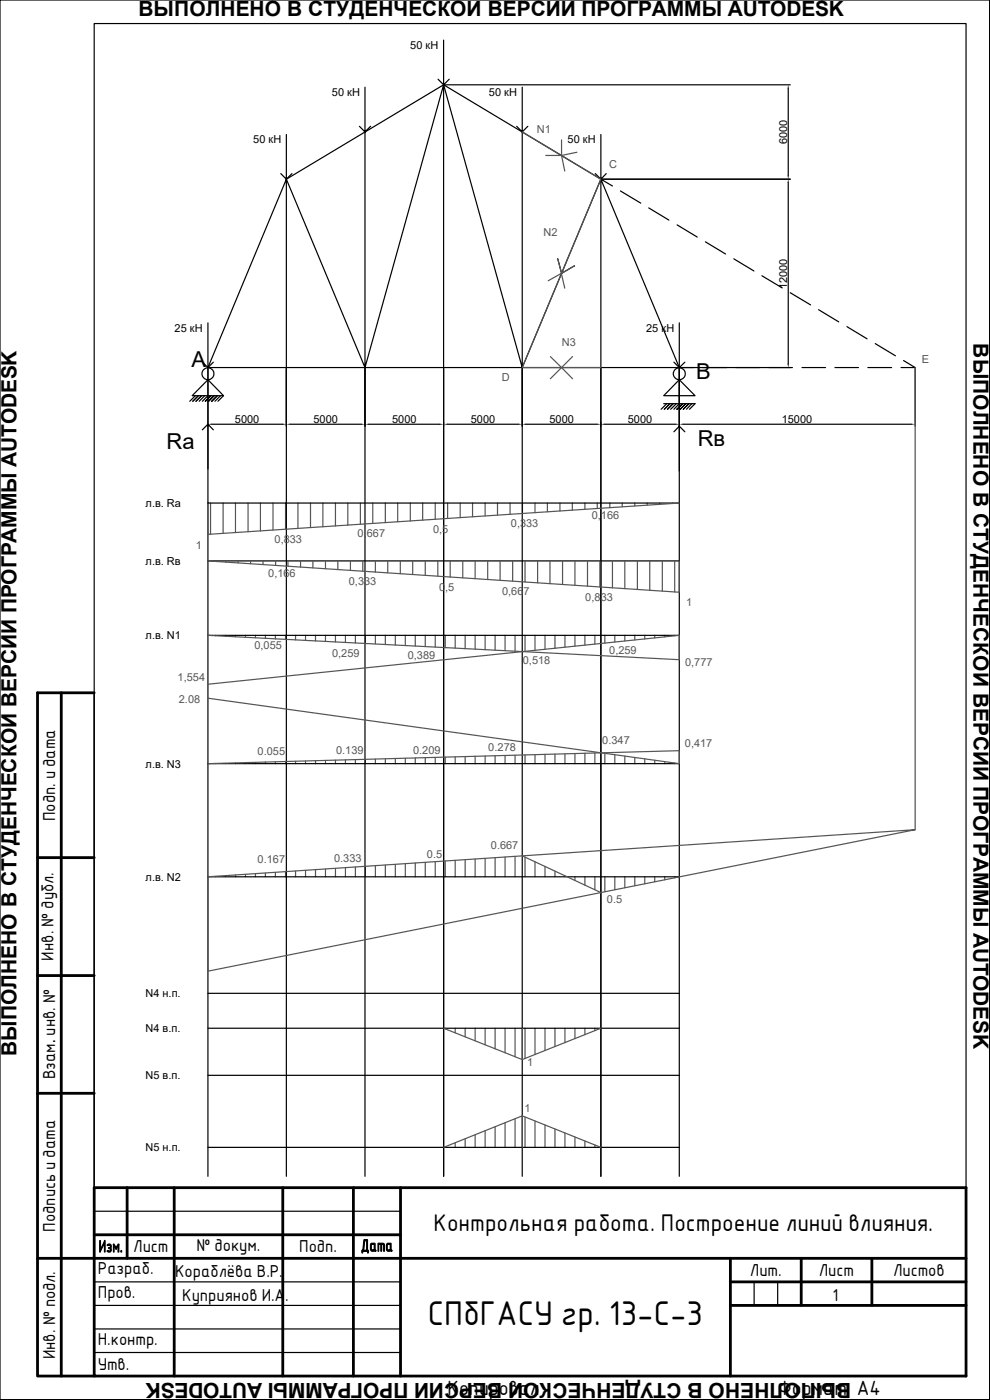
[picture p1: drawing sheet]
<svg xmlns="http://www.w3.org/2000/svg" width="210mm" height="297mm" viewBox="0 0 210 297" stroke-linecap="round" stroke-linejoin="round" font-family="sans-serif">
<g fill="none" stroke="#000" stroke-width=".25">
<path d="M0 0h209.9v296.9h-209.9zM20 5h184.9v286.9h-184.9zM77.4 18.5v9.5l1.2-1.2M92.9 16.8l1.2 1.2v231.6M94.1 8.5v9.5l1.2-1.2M94.3 18h73.3M110.8 18.5v9.5l1.2-1.2M167.2 18.8v18.4M59.6 36.8l1.1 1.2M60.7 28.5v9.5l1.2-1.2M60.7 38l33.4-20 35.8 21.5M60.7 38l16.7 40 16.7-60 16.7 60 16.7-40"/>
<path d="M76.2 26.8l1.2 1.2v221.6M109.6 26.8l1.2 1.2v221.6M126.3 36.8l1.2 1.2M127.5 28.5v9.5l1.1-1.2M127.5 38v211.6M127.5 38l16.6 40M127.6 38h40M167.2 38.8v38.4M131.6 40.5l4.3 2.6M137.6 44.1l4.3 2.6M143.6 47.7l4.3 2.6M149.6 51.3l4.3 2.6"/>
<path d="M155.7 54.9l4.2 2.6M161.6 58.5l4.3 2.6M42.9 76.8l1.2 1.2M44.1 78h100M44.1 68.5v9.5l1.2-1.2M44.1 78v171.6M44.1 78l16.6-40v211.6M143 76.8l1.1 1.2 1.2-1.2M144.1 78h24M144.1 68.5v181.1M167.6 62.1l4.4 2.6M170.1 78h5"/>
<path d="M173.7 65.7l4.2 2.6M177.1 78h5M179.7 69.3l4.2 2.6M184.1 78h5M185.7 72.9l4.2 2.6M191.7 76.5l2.4 1.5h-3M194.1 78.2v12.2M41.4 83.9l-1.1 1.2M42.1 83.9l-1.2 1.2M42.8 83.9l-1.2 1.2M42.9 91.2l1.2-1.2v9.5M43.4 83.9l-1.2 1.2"/>
<path d="M44.1 80.6l3.3 3.3h-6.6zM44.1 83.9l-1.2 1.2zM44.1 90l1.2 1.2M44.7 83.9l-1.1 1.2M44.9 90h15M45.4 83.9l-1.2 1.2M46.1 83.9l-1.2 1.2M46.8 83.9l-1.2 1.2M47.4 83.9l-1.2 1.2M61.6 90h15M78.3 90h15M95 90h14.9"/>
<path d="M111.6 90h15M128.3 90h15M140.8 85.6h6.6l-1.1 1.2M141.4 85.6l-1.1 1.2M142.1 85.6l-1.2 1.2M142.8 85.6l-1.2 1.2M143 91.6l1.1-1.2v9.5M143.5 85.6l-1.2 1.2M144.1 80.6l3.3 3.3h-6.6zM144.1 85.6l-1.1 1.2zM144.1 90.4l1.2 1.2M144.8 85.6l-1.2 1.2"/>
<path d="M144.9 90h48.4M145.5 85.6l-1.2 1.2M146.1 85.6l-1.2 1.2M146.8 85.6l-1.2 1.2M44.1 106.7h100M44.1 119h100M44.1 134.8h100M44.1 162h100M44.1 186h100M44.1 210.7h100M44.1 218.1h100M44.1 228.1h100"/>
<path d="M20 257h65M44.1 243.4h100M20 271.9h65M20 276.9h65M160 271.9v5M165 271.9v5M20 281.9h65M20 286.9h65"/>
<circle cx="44.1" cy="79.3" r="1.27"/>
<circle cx="144.1" cy="79.3" r="1.27"/>
</g>
<g fill="none" stroke="#545454" stroke-width=".25">
<path d="M110.8 28l16.7 10-16.7 40h16.7M119.1 29.7v3.3h-3.3M122.4 32.3l-3.3 .7 .7 3.3M116.3 59.6l2.8-1.6 .7 3.1M118.3 54.9l.8 3.1 2.8-1.6-2.8 1.6zM116.8 75.6l2.3 2.4-2.3 2.3M121.5 75.6l-2.4 2.4 2.4 2.3M194.1 78v98M44.1 106.7v6.7l100-6.7M44.1 119l100 6.6v-6.6M44.7 106.7v6.6M45.2 119h.1"/>
<path d="M47.3 106.7v6.5M47.9 119v.3M50 106.7v6.3M50.5 119v.4M52.6 106.7v6.1M53.2 119v.6M55.2 106.7v5.9M55.8 119v.8M57.9 106.7v5.8M58.5 119v.9M60.6 106.7v5.6M61.1 119v1.1"/>
<path d="M63.2 106.7v5.4M63.8 119v1.3M65.9 106.7v5.2M66.4 119v1.5M68.5 106.7v5.1M69 119v1.7M71.2 106.7v4.9M71.7 119v1.8M73.8 106.7v4.7M74.3 119v2M76.5 106.7v4.5M77 119v2.2"/>
<path d="M79.1 106.7v4.3M79.6 119v2.4M81.7 106.7v4.2M82.3 119v2.5M84.4 106.7v4M84.9 119v2.7M87 106.7v3.8M87.5 119v2.9M89.7 106.7v3.7M90.2 119v3M92.3 106.7v3.5M92.9 119v3.2"/>
<path d="M95 106.7v3.3M95.5 119v3.4M97.6 106.7v3.1M98.2 119v3.6M100.2 106.7v2.9M100.8 119v3.8M102.9 106.7v2.8M103.5 119v3.9M105.5 106.7v2.6M106.1 119v4.1M108.2 106.7v2.4M108.8 119v4.3"/>
<path d="M110.8 106.7v2.2M111.4 119v4.5M113.5 106.7v2.1M114 119v4.7M116.1 106.7v1.9M116.7 119v4.8M118.8 106.7v1.7M119.3 119v5M121.4 106.7v1.5M122 119v5.2M124.1 106.7v1.3M124.6 119v5.3"/>
<path d="M126.7 106.7v1.2M127.3 119v5.5M129.4 106.7v1M129.9 119v5.7M132 106.7v.8M132.5 119v5.9M134.7 106.7v.7M135.2 119v6.1M137.3 106.7v.5M137.8 119v6.2M140 106.7v.3M140.5 119v6.4"/>
<path d="M142.6 106.7v.1M143.1 119v6.6M44.1 134.8l100 5.2v-5.2l-100 10.4M45.7 134.8v.1M47.8 134.8v.2M50 134.8v.3M52.1 134.8v.4M54.2 134.8v.5M56.3 134.8v.6M58.4 134.8v.8M60.6 134.8v.8M62.7 134.8v1"/>
<path d="M64.8 134.8v1M66.9 134.8v1.2M69 134.8v1.3M71.2 134.8v1.4M73.3 134.8v1.5M75.4 134.8v1.6M77.5 134.8v1.7M79.6 134.8v1.8M81.7 134.8v1.9M83.9 134.8v2.1M86 134.8v2.1M88.1 134.8v2.3"/>
<path d="M90.2 134.8v2.4M92.3 134.8v2.5M94.4 134.8v2.6M96.6 134.8v2.7M98.7 134.8v2.8M100.8 134.8v2.9M102.9 134.8v3M105 134.8v3.2M107.1 134.8v3.2M109.3 134.8v3.4M111.4 134.8v3.4M113.5 134.8v3.2"/>
<path d="M115.6 134.8v3M117.7 134.8v2.7M119.8 134.8v2.5M122 134.8v2.3M124.1 134.8v2.1M126.2 134.8v1.9M128.3 134.8v1.6M130.4 134.8v1.4M132.5 134.8v1.2M134.7 134.8v1M136.8 134.8v.8M138.9 134.8v.5"/>
<path d="M141 134.8v.3M143.1 134.8v.1M44.1 148.1l100 13.9v-2.7l-100 2.7M117.7 160v2M119.8 159.9v2.1M122 159.9v2.1M124.1 159.8v2.2M126.2 159.7v2.3M128.3 159.8v2.2M45.7 162h.1M47.8 161.9v.1M50 161.8v.2"/>
<path d="M52.1 161.8v.2M54.2 161.8v.2M56.3 161.7v.3M58.4 161.6v.4M60.6 161.5v.5M62.7 161.5v.5M64.8 161.5v.5M66.9 161.4v.6M69 161.3v.7M71.2 161.3v.7M73.3 161.2v.8M75.4 161.2v.8"/>
<path d="M77.5 161.1v.9M79.6 161v1M81.7 161v1M83.9 160.9v1.1M86 160.9v1.1M88.1 160.8v1.2M90.2 160.7v1.3M92.3 160.7v1.3M94.4 160.6v1.4M96.6 160.6v1.4M98.7 160.5v1.5M100.8 160.4v1.6"/>
<path d="M102.9 160.4v1.6M105 160.3v1.7M107.1 160.3v1.7M109.3 160.2v1.8M111.4 160.1v1.9M113.5 160.1v1.9M115.6 160v2M130.4 160.1v1.9M132.5 160.4v1.6M134.7 160.7v1.3M136.8 161v1M138.9 161.3v.7"/>
<path d="M141 161.6v.4M143.1 161.9v.1M44.1 186l150-10-150 30zM45.7 185.9v.1M47.8 185.8v.2M50 185.6v.4M52.1 185.5v.5M54.2 185.3v.7M56.3 185.2v.8M58.4 185.1v.9M60.6 184.9v1.1M62.7 184.8v1.2"/>
<path d="M64.8 184.7v1.3M66.9 184.5v1.5M69 184.4v1.6M71.2 184.2v1.8M73.3 184.1v1.9M75.4 183.9v2.1M77.5 183.8v2.2M79.6 183.6v2.4M81.7 183.5v2.5M83.9 183.4v2.6M86 183.2v2.8M88.1 183.1v2.9"/>
<path d="M90.2 183v3M92.3 182.8v3.2M94.4 182.7v3.3M96.6 182.5v3.5M98.7 182.4v3.6M100.8 182.2v3.8M102.9 182.1v3.9M105 181.9v4.1M107.1 181.8v4.2M109.3 181.7v4.3M110.8 181.6l16.7 7.8M111.4 181.9v4.1"/>
<path d="M113.5 182.8v3.2M115.6 183.8v2.2M117.7 184.8v1.2M119.8 185.8v.2M122 186v.8M124.1 186v1.8M126.2 186v2.8M128.3 186v3.2M130.4 186v2.8M132.5 186v2.3M134.7 186v1.9M136.8 186v1.5"/>
<path d="M138.9 186v1.1M141 186v.6M143.1 186v.2M94.1 218.1l16.7 6.7M94.4 218.1v.2M96.6 218.1v1M98.7 218.1v1.9M100.8 218.1v2.7M102.9 218.1v3.6M105 218.1v4.4M107.1 218.1v5.3M109.3 218.1v6.1"/>
<path d="M110.8 218.1v6.7l16.7-6.7M111.4 218.1v6.5M113.5 218.1v5.6M115.6 218.1v4.8M117.7 218.1v3.9M119.8 218.1v3.1M122 218.1v2.2M124.1 218.1v1.4M126.2 218.1v.6M102.9 239.9v3.5M105 239.1v4.3M107.1 238.2v5.2"/>
<path d="M109.3 237.4v6M110.8 236.7l16.7 6.7M111.4 237v6.4M113.5 237.8v5.6M115.6 238.7v4.7M117.7 239.5v3.9M94.1 243.4l16.7-6.7v6.7M94.4 243.3v.1M96.6 242.4v1M98.7 241.6v1.8M100.8 240.7v2.7M119.8 240.4v3"/>
<path d="M122 241.2v2.2M124.1 242.1v1.3M126.2 242.9v.5"/>
</g>
<g fill="#000">
<path d="M167.2 18l.1 .8h-.3zM167 37.2h.3l-.1 .8zM167.2 38l.1 .8h-.3zM167 77.2h.3l-.1 .8zM44.1 90l.8-.1v.2zM59.9 89.9l.8 .1-.8 .1zM60.7 90l.9-.1v.2zM76.6 89.9l.8 .1-.8 .1zM77.4 90l.9-.1v.2zM93.3 89.9l.8 .1-.8 .1zM94.1 90l.9-.1v.2zM109.9 89.9l.9 .1-.9 .1z"/>
<path d="M110.8 90l.8-.1v.2zM126.6 89.9l.9 .1-.9 .1zM127.5 90l.8-.1v.2zM143.3 89.9l.8 .1-.8 .1zM144.1 90l.8-.1v.2zM193.3 89.9l.8 .1-.8 .1z"/>
</g>
<g fill="none" stroke="#000" stroke-width=".59">
<path d="M13 147v144.9M20 147h-12v144.9h12M8 181.9h12M8 207h12M8 231.9h12M20 252h184.9v39.9h-184.9zM27 252v15M37 252v39.9M60 252v39.9M75 252v39.9M85 252v39.9M8 267h196.9"/>
<path d="M20 262h65M154.9 271.9h50M154.9 276.9h50M154.9 267v24.9M170 267v9.9M185 267v9.9"/>
</g>
<path d="M20 147v144.9" fill="none" stroke="#000" stroke-width=".3"/>
<g fill="#000" stroke="#000" stroke-width=".21">
<path d="M21.1 263.2l.2 .1v2.3h-.2z" fill-rule="evenodd"/>
<path d="M22.1 263.4v.5l-.8 1.5v-.4z" fill-rule="evenodd"/>
<path d="M22.1 263.2h.2v2.4h-.2z" fill-rule="evenodd"/>
<path d="M22.7 264.2h.5l-.4 .1z" fill-rule="evenodd"/>
<path d="M22.7 265.3l.4 .1z" fill-rule="evenodd"/>
<path d="M22.9 264a.55 .55 0 0 1 .7 .1 .55 .55 0 0 1-.1 .7 .5 .5 0 0 1-.1 .8 .5 .5 0 0 1-.7-.2h.4a.26 .26 0 0 0 .3-.3 .26 .26 0 0 0-.3-.2l-.1-.2 .4-.2v-.2l-.7-.1z" fill-rule="evenodd"/>
<path d="M24 264l.2 .4v1.2h-.2z" fill-rule="evenodd"/>
<path d="M24 263.9l.6 .7v.4z" fill-rule="evenodd"/>
<path d="M25 264l.2-.1-.6 1.1v-.4z" fill-rule="evenodd"/>
<path d="M25.2 264v1.6h-.1l-.1-1.2z" fill-rule="evenodd"/>
<path d="M76.8 265.3l1.2 .2h-1l-.2 .4z" fill-rule="evenodd"/>
<path d="M77.2 263h.7l.1 .1-.6 .1-.2 2h-.3z" fill-rule="evenodd"/>
<path d="M77.8 263.2l.2-.1v2.1l.2 .1-.1 .6-.1-.4-1.2-.2v-.1h1z" fill-rule="evenodd"/>
<path d="M78.6 263.9l.8 .1h-.6v1.1l.1 .1h.8l.1 .1-.6 .2-.5-.2-.1-.2z" fill-rule="evenodd"/>
<path d="M78.7 263.9l.1-.2 .8 .1v1.4h.1h-.7l.4-.2v-1l-.8-.1z" fill-rule="evenodd"/>
<path d="M79.5 265.3l.3 .1z" fill-rule="evenodd"/>
<path d="M80.8 264h.2l-.1 1.5-.1-.1z" fill-rule="evenodd"/>
<path d="M80.2 263.8l1.1-.1 .2 .2-1.2 .1v1.5l-.1-.1z" fill-rule="evenodd"/>
<path d="M81.2 264l.3-.1 .1 .2-.1 1.4-.1-.1v-1.2z" fill-rule="evenodd"/>
<path d="M82 263.9l.8 .1h-.6v1.1l.9 .1 .1 .1-.6 .2-.5-.2-.1-.3z" fill-rule="evenodd"/>
<path d="M82.1 263.8h.9v1.4h.1h-.7l.4-.1v-1.1l-.8-.1z" fill-rule="evenodd"/>
<path d="M82.8 265.3h.4l-.1 .2z" fill-rule="evenodd"/>
<circle cx="25.8" cy="265.5" r=".17"/>
</g>
<text font-size="7" x="90.8" y="281.2">СПбГАСУ гр. 13-С-3</text>
<text font-size="4.9" x="92" y="261.2">Контрольная работа. Построение линий влияния.</text>
<g font-size="4.7">
<text x="40.6" y="77.9">A</text>
<text x="147.7" y="80.5">B</text>
<text x="35.3" y="95.2">Ra</text>
<text x="148" y="94.7">Rв</text>
</g>
<g font-size="4.4">
<text x="29.4" y="3.5">ВЫПОЛНЕНО В СТУДЕНЧЕСКОЙ ВЕРСИИ ПРОГРАММЫ AUTODESK</text>
<text x="206.5" y="72.9" transform="rotate(90 206.5 72.9)">ВЫПОЛНЕНО В СТУДЕНЧЕСКОЙ ВЕРСИИ ПРОГРАММЫ AUTODESK</text>
<text x="3.5" y="224.1" transform="rotate(-90 3.5 224.1)">ВЫПОЛНЕНО В СТУДЕНЧЕСКОЙ ВЕРСИИ ПРОГРАММЫ AUTODESK</text>
<text x="180.6" y="293.5" transform="rotate(-180 180.6 293.5)">ВЫПОЛНЕНО В СТУДЕНЧЕСКОЙ ВЕРСИИ ПРОГРАММЫ AUTODESK</text>
</g>
<g font-size="4.2">
<text x="95" y="296">Копировал</text>
<text x="165" y="296">Формат A4</text>
</g>
<g font-size="3.5">
<text x="11.7" y="174.2" transform="rotate(-90 11.7 174.2)">Подп. и дата</text>
<text x="11.3" y="203.8" transform="rotate(-90 11.3 203.8)">Инв. № дубл.</text>
<text x="11.7" y="221.4" transform="rotate(-90 11.7 221.4)">.</text>
<text x="11.7" y="229" transform="rotate(-90 11.7 229)">Взам. инв. №</text>
<text x="11.7" y="261.3" transform="rotate(-90 11.7 261.3)">Подпись и дата</text>
<text x="28.2" y="265.7">Лист</text>
<text x="41.7" y="265.3">№ докум.</text>
<text x="63.5" y="265.7">Подп.</text>
<text x="20.7" y="270.3">Разраб.</text>
<text x="20.7" y="275.3">Пров.</text>
<text x="37.1" y="270.9">Кораблёва В.Р.</text>
<text x="38.6" y="275.9">Куприянов И.А.</text>
<text x="159.1" y="270.7">Лит.</text>
<text x="173.7" y="270.7">Лист</text>
<text x="176.6" y="275.9">1</text>
<text x="189.4" y="270.7">Листов</text>
<text x="20.7" y="285.3">Н.контр.</text>
<text x="11.7" y="288.4" transform="rotate(-90 11.7 288.4)">Инв. № подл.</text>
<text x="20.7" y="290.7">Утв.</text>
</g>
<g font-size="2.3">
<text x="87" y="10.4">50 кН</text>
<text x="70.4" y="20.4">50 кН</text>
<text x="103.7" y="20.4">50 кН</text>
<text x="53.7" y="30.4">50 кН</text>
<text x="120.4" y="30.4">50 кН</text>
<text x="167" y="30.6" transform="rotate(-90 167 30.6)">6000</text>
<text x="167" y="61.3" transform="rotate(-90 167 61.3)">12000</text>
<text x="37" y="70.4">25 кН</text>
<text x="137.1" y="70.4">25 кН</text>
<text x="49.8" y="89.7">5000</text>
<text x="66.5" y="89.7">5000</text>
<text x="83.2" y="89.7">5000</text>
<text x="99.9" y="89.7">5000</text>
<text x="116.5" y="89.7">5000</text>
<text x="133.2" y="89.7">5000</text>
<text x="165.8" y="89.7">15000</text>
<text x="30.9" y="107.6">л.в. Rа</text>
<text x="30.9" y="119.8">л.в. Rв</text>
<text x="30.9" y="135.6">л.в. N1</text>
<text x="30.9" y="162.9">л.в. N3</text>
<text x="30.9" y="186.9">л.в. N2</text>
<text x="30.9" y="211.6">N4 н.п.</text>
<text x="30.9" y="219">N4 в.п.</text>
<text x="30.9" y="229">N5 в.п.</text>
<text x="30.9" y="244.3">N5 н.п.</text>
</g>
<g font-size="2.3" fill="#545454">
<text x="113.9" y="28.3">N1</text>
<text x="129.2" y="35.6">C</text>
<text x="115.3" y="50.1">N2</text>
<text x="119.2" y="73.4">N3</text>
<text x="195.5" y="77">E</text>
<text x="106.4" y="80.9">D</text>
<text x="91.9" y="113.1">0,5</text>
<text x="108.4" y="111.8">0,333</text>
<text x="125.5" y="110.2">0,166</text>
<text x="41.5" y="116.4">1</text>
<text x="58.3" y="115.2">0,833</text>
<text x="75.9" y="114">0,667</text>
<text x="56.9" y="122.4">0,166</text>
<text x="74" y="124.1">0,333</text>
<text x="93.1" y="125.3">0,5</text>
<text x="106.5" y="126.2">0,667</text>
<text x="124.2" y="127.5">0,833</text>
<text x="145.6" y="128.7">1</text>
<text x="54" y="137.6">0,055</text>
<text x="70.4" y="139.3">0,259</text>
<text x="86.5" y="139.7">0,389</text>
<text x="110.9" y="141">0,518</text>
<text x="129.2" y="138.6">0,259</text>
<text x="145.3" y="141.4">0,777</text>
<text x="37.7" y="144.6">1,554</text>
<text x="37.9" y="149.1">2.08</text>
<text x="54.7" y="160.2">0.055</text>
<text x="71.3" y="159.9">0.139</text>
<text x="87.6" y="159.9">0.209</text>
<text x="103.6" y="159.4">0.278</text>
<text x="127.8" y="157.7">0.347</text>
<text x="145.3" y="158.5">0,417</text>
<text x="54.7" y="183.2">0.167</text>
<text x="70.9" y="183">0.333</text>
<text x="90.6" y="182.1">0.5</text>
<text x="104.1" y="180.2">0.667</text>
<text x="128.7" y="191.6">0.5</text>
<text x="111.8" y="226.2">1</text>
<text x="111.3" y="236">1</text>
</g>
</svg>
